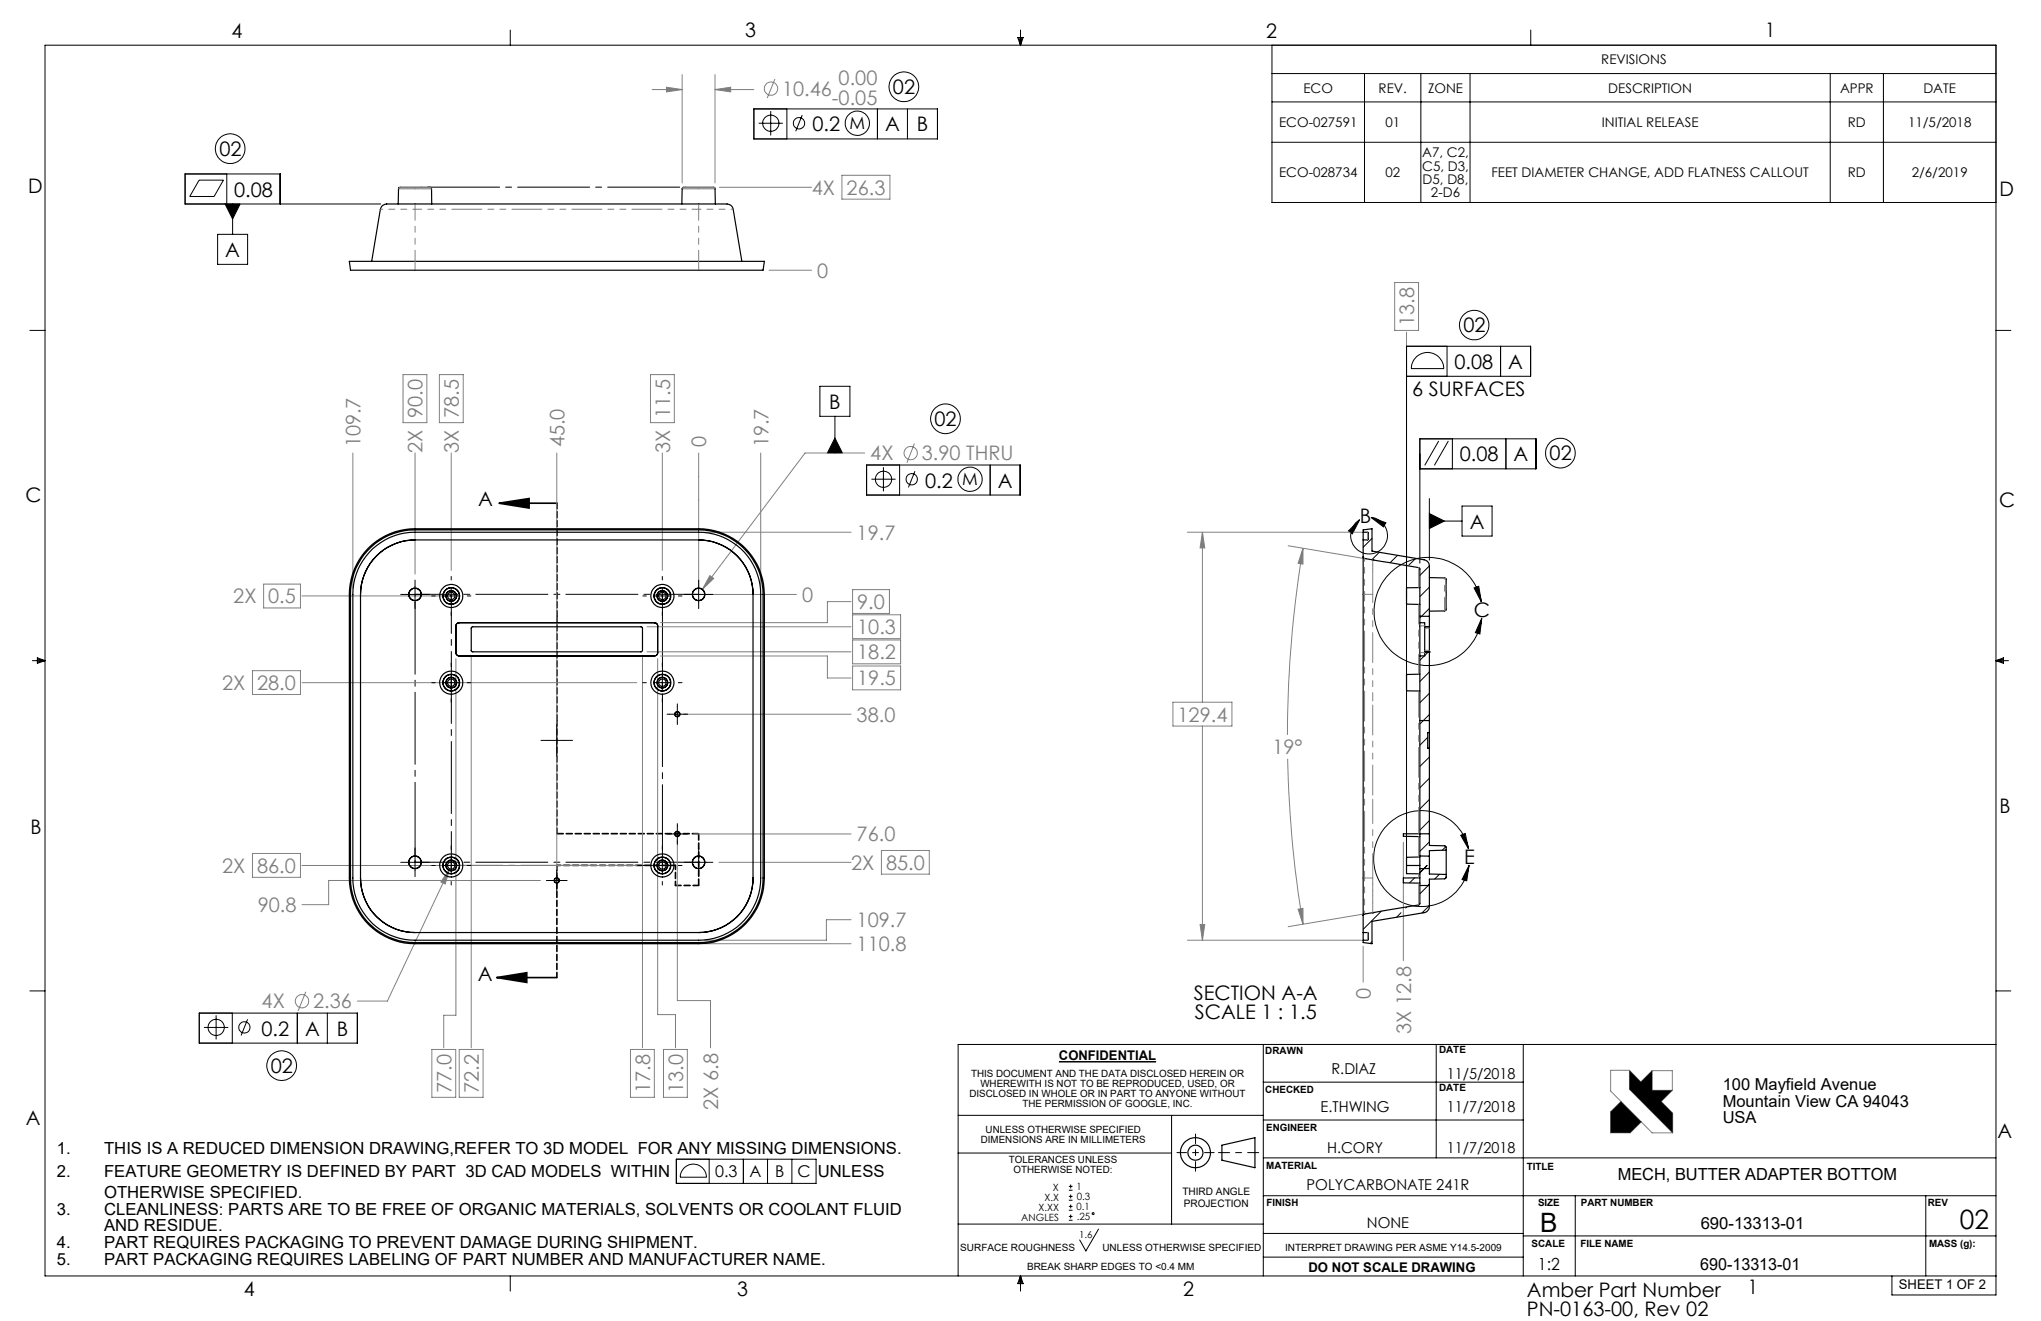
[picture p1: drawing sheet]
<svg xmlns="http://www.w3.org/2000/svg" width="432mm" height="279mm" viewBox="0 0 432 279" stroke-linecap="round" stroke-linejoin="round" font-family="sans-serif">
<g fill="none" stroke="#000" stroke-width=".25">
<path d="M258.5 242.2l7-1.6v6.4l-7-1.6z"/>
<circle cx="252.9" cy="243.8" r="1.59"/>
<circle cx="252.9" cy="243.8" r="3.2"/>
</g>
<path d="M257.8 243.8h8.5" fill="none" stroke="#000" stroke-width=".21" stroke-dasharray="15.2 1.3 1.3 1.3" stroke-dashoffset="12.9"/>
<path d="M252.9 239.9v7.8M249 243.8h7.9" fill="none" stroke="#000" stroke-width=".21" stroke-dasharray="15.2 1.3 1.3 1.3" stroke-dashoffset="13.2"/>
<g fill="none" stroke="#000" stroke-width=".21">
<path d="M107.9 6.3v3.3M215.3 7.9h1.2l-.6 1.7zM215.6 7.9l.3 1.7M215.9 6.3v3.3M216.2 7.9l-.3 1.7M269.1 9.6v33.2h153.2M269.1 15.6h153.2M288.7 15.6v27.2M300.6 15.6v27.2M311 15.6v27.2M323.9 6.3v3.3M387.2 15.6v27.2"/>
<path d="M398.5 15.6v27.2M42.1 38.1h5.2l-2 3.5h-5.2zM48 36.8v6.3M159.5 23h38.8v6.4h-38.8zM160.5 26.1h5.1M163.1 23.5v5.1M166.5 23v6.4M169.7 24.3l-1.4 3.5M185.6 23v6.4M192 23v6.4M269.1 30.1h153.2M269.1 21.6h153.2"/>
<path d="M46 49.6h6.4v6.3h-6.4zM47.6 43.1h3.2l-1.6 3.2zM49.2 43.1v6.5M80.5 43.1h-41.3v-6.3h20.1v6.3M6.3 69.9h3.2M297.6 79.6h26.2v-6.4h-26.2v53.3M299.5 75.6a3.4 3.4 0 0 1 3.8-.8 3.4 3.4 0 0 1 2.1 3.2h-6.8a3.4 3.4 0 0 1 .9-2.4zM306.1 73.2v6.4M317.5 73.2v6.4M422.3 69.9h3.1M173.5 81.7h6.3v6.4h-6.3zM176.6 92.6l1.6 3.2h-3.2z"/>
<path d="M176.6 88.1v7.7M183.3 98.4h32.5v6.3h-32.5zM186.9 98.8v5.1M190.3 98.4v6.3M193.6 99.7l-1.4 3.4M209.5 98.4v6.3M300.4 99.2h24.5v-6.4h-24.5v26.3M304.4 93.3l-3 5.1M306.4 93.3l-2.9 5.1M307.3 92.8v6.4M318.6 92.8v6.4M184.4 101.4h5.1"/>
<path d="M285.3 112.3l2.4-2.4-1.6 3zM290.1 109.4l3.1 1.2-.5 .8zM290.1 109.4a3.9 3.9 0 0 1 3 5.5 3.9 3.9 0 0 1-6.1 1.3 3.9 3.9 0 0 1 .7-6.3M302.4 108.6l3.2 1.6-3.2 1.6zM302.4 110.2h6.9M302.4 105.4v13.1M309.3 107h6.4v6.4h-6.4zM6.8 139.7h2.7M7.9 139.1l1.6 .6-1.6 .6zM7.9 139.4l1.6 .3M9.5 139.7l-1.6 .3M84.8 125.7h6"/>
<path d="M87.8 122.7v6M91.3 126h.8M93.8 126h3.4M95.5 121.9v.8M95.5 124.4v3.3M95.5 129.4v.8M98.8 126h.8M136 126h.7M138.4 126h3.4M140.1 121.9v.8M140.1 124.4v3.3M140.1 129.4v.8"/>
<path d="M143.5 126h.8M144.8 125.7h6M147.8 122.7v6M297.6 127.8v53.5M311.9 124.4l.9-.4 .6 3.3zM313.4 127.3a11.4 11.4 0 0 0-17.7-7.5 11.4 11.4 0 0 0 .4 19.2 11.4 11.4 0 0 0 17.4-8.2M313.5 130.8l-.4 3.3-1-.3zM422.3 139.7h2.6M422.3 139.7l1.6 .3M422.3 139.7l1.6-.6v1.2zM423.9 139.4l-1.6 .3M91.3 144.4h.8"/>
<path d="M93.8 144.4h3.4M95.5 140.2v.8M95.5 142.7v3.4M95.5 147.8v.7M98.8 144.4h.8M114.4 156.6h6.7M117.8 153.2v6.7M136 144.4h.7M138.4 144.4h3.4M140.1 140.2v.8M140.1 142.7v3.4M140.1 147.8v.7"/>
<path d="M141.1 151.1h4.4M143.3 148.9v4.3M143.5 144.4h.8M87.8 179.4v6M95.5 178.9v.8M140.1 178.9v.8M141.1 176.4h4.4M143.3 174.2v4.4M147.8 179.4v6M309 176.7l1-.4 .7 3.3zM310.7 179.6a10.1 10.1 0 0 0-15.8-6.3 10.1 10.1 0 0 0 .6 16.9 10.1 10.1 0 0 0 15.3-7.2M84.8 182.4h6"/>
<path d="M91.3 183.1h.8M93.8 183.1h3.4M95.5 181.4v3.3M95.5 186.4v.8M98.8 183.1h.8M115.6 186.2h4.4M117.8 184v4.4M136 183.1h.7M138.4 183.1h3.4M140.1 181.4v3.3M140.1 186.4v.8M143.5 183.1h.8"/>
<path d="M144.8 182.4h6M310.8 183l-.5 3.3-1-.3zM6.3 209.6h3.2M42.2 214.3h33.4v6.3h-33.4zM43.1 217.3h5.2M45.7 214.7v5.2M49.1 214.3v6.3M52.4 215.6l-1.4 3.4M62.9 214.3v6.3M69.3 214.3v6.3M422.3 209.6h3.1M202.7 235.9h64.6"/>
<path d="M247.9 235.9v23M267.3 236.9h55M267.3 228.9h55M267.3 220.9v49M303.8 220.9v24M322.3 220.9v49M422.3 220.9h-219.6v49M143.1 245.2h29.5v5.1h-29.5zM144.7 247.1a2.78 2.78 0 0 1 3-.7 2.78 2.78 0 0 1 1.8 2.6h-5.6a2.78 2.78 0 0 1 .8-1.9zM150 245.2v5.1M157.3 245.2v5.1M162.4 245.2v5.1"/>
<path d="M167.5 245.2v5.1M202.7 243.9h45.2M202.7 258.9h64.6M226.1 251.7h.8M226.1 250.9h.8M226.1 253.9h.8M226.1 253h.8M226.1 256h.8M226.1 255.2h.8M226.1 258.1h.8M226.1 257.3h.8M226.5 250.5v.9"/>
<path d="M226.5 252.7v.8M226.5 254.8v.8M226.5 256.9v.8M232.4 260l-2.7 4.6-1.3-2.3M267.3 252.9h155M267.3 244.9h155M333.3 252.9v17M407.4 252.9v17M107.9 269.9v3.2M215.9 269.9v3.2M215.9 269.9l.6 1.6h-1.2zM215.9 269.9l-.3 1.6"/>
<path d="M215.9 269.9l.3 1.6M267.3 260.9h55M267.3 265.9h55M322.3 261.4h100M400.3 269.9v4h22v-264.3h-412.8v260.3h412.8"/>
<circle cx="191.2" cy="18.3" r="3.1"/>
<circle cx="48.7" cy="31.4" r="3.1"/>
<circle cx="163.1" cy="26.1" r="1.71"/>
<circle cx="169.1" cy="26.1" r="1.2"/>
<circle cx="181.4" cy="26.1" r="2.57"/>
<circle cx="311.9" cy="68.8" r="3.1"/>
<circle cx="200" cy="88.6" r="3.1"/>
<circle cx="330.1" cy="95.8" r="3.1"/>
<circle cx="186.9" cy="101.4" r="1.71"/>
<circle cx="192.9" cy="101.4" r="1.2"/>
<circle cx="205.2" cy="101.4" r="2.57"/>
<circle cx="45.7" cy="217.3" r="1.71"/>
<circle cx="51.7" cy="217.3" r="1.2"/>
<circle cx="59.6" cy="225.4" r="3.1"/>
<circle cx="231.3" cy="256.7" r=".19"/>
</g>
<g fill="none" stroke="#808080" stroke-width=".21">
<path d="M138 18.9h6.3M141 18.5l3.3 .4-3.3 .5zM144.3 15.8v22.9M151.3 18.9l3.3-.4v.9zM151.3 15.8v22.9M151.3 18.9h8.2M163.9 16.7l-1.6 4M152.2 39.6h19.5M178.1 37.1h10.2v5h-10.2zM162.7 57.1h9M295.1 59.8h5v10.1h-5zM85.3 79.2h5v10.2h-5z"/>
<path d="M93 79.2h5v10.2h-5zM137.6 79.2h5.1v10.2h-5.1zM297.6 70.2v52.8M74.6 95.8v28.7M87.8 95.8v25.6M95.5 95.8v24.8M117.8 95.8v89.2M140.1 95.8v24.8M147.8 95.8v28.7M160.9 95.8v28.7M183 95.8h-12.7l-21.7 28.9M193.5 93.8l-1.6 4.1"/>
<path d="M149.1 112.6h31M251.2 112.6h36.8M254.4 112.6v35.9M254.4 112.6l.5 3.3h-1zM272.5 115.4l16.6 2.8M275.7 116v3.3l-1.1-.2zM275.7 116a247 247 0 0 0-3.3 39.4M55.8 123.5h7.8v5.1h-7.8zM63.9 126h30.3M96.4 139.3v75.4h-2.5v6.9M99.7 138.8v82.8M135.9 138.8v82.8"/>
<path d="M136.9 132.6h43.2M136.9 137.9h43.2M139.1 139.3v75.3h3.8v7M139.7 138.7h35.3v4.7h5.1M149.1 125.7h19.4M150.2 121.7l.8 .6-2.4 2.4zM180.1 127.2h-5.1v4.5h-35.3M180.4 124.7h7.8v5.1h-7.8zM180.4 130h10.1v5.1h-10.1zM180.4 135.4h10.1v5h-10.1zM53.4 141.9h10.2v5h-10.2zM63.9 144.4h70.8"/>
<path d="M144.6 151.1h35.5M180.4 140.9h10.1v5h-10.1zM248.1 148.5h12.5v5.1h-12.5zM254.4 153.6v45.3M143.3 177.7v33.9h7v10M146.8 176.4h33.3M186.5 179.9h10.1v5h-10.1zM272.4 160.5a241.8 241.8 0 0 0 3.3 35M296.9 178.2v25M53.4 180.5h10.2v5.1h-10.2zM63.9 183.1h70.8M95.1 183.8l-.9 3.2-.9-.5z"/>
<path d="M95.1 183.8l-13.1 27.9h-6.4M114.3 186.2h-44.8v5.1h-5.6M149.1 199.6h31M152.1 182.4h28M180.1 194.5h-5.3v4.4h-25.7M251.2 198.9h36.8M253.9 195.5h1l-.5 3.4zM274.6 192.3l1.1-.2v3.4zM289.1 193.2l-16.6 2.8M64.7 209.8l-1.6 4M288.4 200.1v7.6M91.4 222h5v10.1h-5z"/>
<path d="M97.2 222h5v10.1h-5zM133.4 222h5v10.1h-5zM140.4 222h5v10.1h-5zM342.9 233l-2.2 2.2v4.4h4.2l2.3-2.3M344.7 226.4h-4v4.4l8.8 8.8h4.4M344.7 226.4v4l9.2 9.2M344.7 226.4l2.4 2.4 2.4-2.4M349.5 226.4h4.3v4.2M349.5 226.4v4.2h4.3M353.8 230.6l-2.4 2.4 2.5 2.4v4.2"/>
<circle cx="163.1" cy="18.7" r="1.41"/>
<circle cx="192.7" cy="95.8" r="1.41"/>
<circle cx="63.9" cy="211.8" r="1.42"/>
</g>
<path d="M340.7 235.2v4.4h4.2l2.3-2.3-4.3-4.3zM344.7 226.4v4l9.2 9.2v-4.2l-2.5-2.4 2.4-2.4h-4.3v-4.2l-2.4 2.4z" fill-rule="evenodd" fill="#000"/>
<path d="M224 224.6h20.6" fill="none" stroke="#000" stroke-width=".32"/>
<path d="M105.6 106.4l6.3-1v2.1zM105.6 106.4h12.2M105.1 206.8l6.3-1.1v2.1zM105.1 206.8h12.7" fill="none" stroke="#000" stroke-width=".35"/>
<path d="M117.8 130.3v-23.9M117.8 152.4v23.9M117.8 152.4v-22.1M142.9 187.3h4.9" fill="none" stroke="#000" stroke-width=".35" stroke-dasharray="1.3 .6" stroke-dashoffset=".1"/>
<path d="M117.8 130.3h.1M117.8 152.4h.1" fill="none" stroke="#000" stroke-width=".35" stroke-dasharray="1.3 .6"/>
<path d="M147.8 176.3h-30M147.8 187.3v-11" fill="none" stroke="#000" stroke-width=".35" stroke-dasharray="1.3 .6" stroke-dashoffset="-.1"/>
<path d="M142.9 183v4.3" fill="none" stroke="#000" stroke-width=".35" stroke-dasharray="1.3 .6" stroke-dashoffset=".4"/>
<path d="M117.8 183h25.1" fill="none" stroke="#000" stroke-width=".35" stroke-dasharray="1.3 .6" stroke-dashoffset=".5"/>
<path d="M117.8 183v23.7" fill="none" stroke="#000" stroke-width=".35" stroke-dasharray="1.3 .6" stroke-dashoffset=".2"/>
<path d="M147.8 125.7h-60M87.8 182.4h60" fill="none" stroke="#000" stroke-width=".21" stroke-dasharray="15.2 1.3 1.3 1.3" stroke-dashoffset="6.2"/>
<path d="M87.8 125.7v56.7" fill="none" stroke="#000" stroke-width=".21" stroke-dasharray="15.2 1.3 1.3 1.3" stroke-dashoffset="-1.7"/>
<path d="M95.5 126v57.8" fill="none" stroke="#000" stroke-width=".21" stroke-dasharray="15.2 1.3 1.3 1.3" stroke-dashoffset="7.3"/>
<path d="M95.5 183h44.6" fill="none" stroke="#000" stroke-width=".21" stroke-dasharray="15.2 1.3 1.3 1.3" stroke-dashoffset="4.3"/>
<path d="M140.2 183v-57" fill="none" stroke="#000" stroke-width=".21" stroke-dasharray="15.2 1.3 1.3 1.3" stroke-dashoffset="-1.8"/>
<path d="M89.2 39.6h55.9" fill="none" stroke="#000" stroke-width=".21" stroke-dasharray="15.2 1.3 1.3 1.3" stroke-dashoffset="-1.3"/>
<g fill="#000">
<path d="M285.3 112.3l2.4-2.4-1.6 3zM290.1 109.4l3.1 1.2-.5 .8zM311.9 124.4l.9-.4 .6 3.3zM313.5 130.8l-.4 3.3-1-.3zM309 176.7l1-.4 .7 3.3zM310.8 183l-.5 3.3-1-.3z"/>
<path d="M105.1 206.8l6.3-1.1v2.1zM105.6 106.4l6.3-1v2.1z"/>
</g>
<path d="M150.2 121.7l-1.6 3 2.4-2.4zM95.1 183.8l-1.8 2.7 .9 .5zM141 18.5l3.3 .4-3.3 .5zM151.3 18.9l3.3-.4v.9z" fill="#808080"/>
<path d="M176.6 92.6l1.6 3.2h-3.2zM47.6 43.1l1.6 3.2 1.6-3.2zM302.4 108.6l3.2 1.6-3.2 1.6z" fill="#000"/>
<path d="M275.7 116v3.3l-1.1-.2zM274.6 192.3l1.1-.2v3.4zM254.4 112.6l.5 3.3h-1zM253.9 195.5h1l-.5 3.4z" fill="#808080"/>
<g fill="none" stroke="#000" stroke-width=".25">
<path d="M73.9 55.3h87.8l-.3 1.8h-87.2zM78.6 55.3l1.9-11a1.66 1.66 0 0 1 2-1.2h70.9a1.48 1.48 0 0 1 1.7 1.2l1.9 11M84.2 43.1l.1-3.2 .3-.3h6.5l.2 .3v3.2M144.3 43.1v-3.2l.3-.3h6.5l.2 .2v3.3M77.8 116.5a13.4 13.4 0 0 1 10-4.4h60a13.6 13.6 0 0 1 13.6 13.6v60a13.6 13.6 0 0 1-13.6 13.7h-60a13.6 13.6 0 0 1-13.6-13.7v-60a13.6 13.6 0 0 1 3.6-9.2zM78 115.9a14 14 0 0 1 9.8-4.1h60a13.9 13.9 0 0 1 13.9 13.9v60a13.9 13.9 0 0 1-13.9 13.9h-60a13.9 13.9 0 0 1-13.9-13.9v-60a14 14 0 0 1 4.1-9.8zM78.9 116a13.1 13.1 0 0 1 8.9-3.4h60a13.1 13.1 0 0 1 13.1 13.1v60a13.1 13.1 0 0 1-13.1 13.2h-60a13.1 13.1 0 0 1-13.2-13.2v-60a13.1 13.1 0 0 1 4.3-9.7zM147.8 114.2a11.6 11.6 0 0 1 11.5 11.5M147.8 114.2h-60a11.6 11.6 0 0 0-11.5 11.5v60M147.8 114.2a11.5 11.5 0 0 1 11.5 11.5M288.4 117.8l.2 .3 1.8 .3M288.4 112.6l1.1 .1v1.4l-1.1 .1"/>
<path d="M288.4 112.6v-.5l1.9-.3v4.8l11 1.8a1.34 1.34 0 0 1 1.1 1.3v12.8M288.4 112.6v1.6M288.4 117.8v75.8M288.4 114.2v3.6M290.4 118.4h.1M290.4 118.4l9.8 1.7 .2 .1v11.5M96.4 132.4a.66 .66 0 0 1 .7-.7h41.4a.66 .66 0 0 1 .6 .7M96.4 132.4a.73 .73 0 0 1 .7-.7h41.4a.66 .66 0 0 1 .6 .7M96.4 132.4v5.6a.66 .66 0 0 0 .7 .7h41.4a.66 .66 0 0 0 .6-.7v-5.6M99.7 132.7l.2-.1h35.8l.2 .2v4.8l-.2 .3h-35.8l-.2-.2zM159.3 125.7v60M300.4 124.3h-2.8v3.5h2.8"/>
<path d="M300.4 131.7v7M300.4 138.7v42.3M300.4 130.4h2M300.4 131.7h1v.9M301.4 132.6v5.3M301.4 137.9v.8h-1M301.4 137.9h1M301.4 137.9h.1M302.4 122.2h3.3l.3 .3-.1 6.5-.3 .2-3.2 .1M302.4 132.5v5.4M302.4 137.9v17M302.4 132.5l-1 .1"/>
<path d="M302.4 137.9h.1M300.4 142.6l-2.8 .1v3.4l2.8 .1M300.4 152.4h2M302.4 158.3v20.5l3.2 .1 .3 .2 .1 .7M302.4 154.9v3.4M302.4 154.9h-.4v3.4h.4M302.4 176.4h-5.5v.5l3.5 .1M306 179.8v5.2M306 179.8l-3.6 .1v1.2M76.3 185.7a11.6 11.6 0 0 0 11.5 11.5M76.3 185.7a11.5 11.5 0 0 0 11.5 11.5M87.8 197.2h60"/>
<path d="M159.3 185.7a11.6 11.6 0 0 1-11.5 11.5M159.3 185.7a11.4 11.4 0 0 1-11.5 11.5M288.4 197.2l1.1 .1v1.5l-1.1 .1M288.4 197.2v1.7M288.4 193.6v3.6M290.4 193h.1M290.4 193l-1.8 .3-.2 .3M297.6 183.1v1.7h2.8M297.6 183.1h2.8M300.4 181v2.7M300.4 181.3h-2.8v1.8M300.4 183.7l-.1 7.6-9.9 1.7"/>
<path d="M300.4 187.3h2M300.4 181l2 .1M300.4 185.7h-3.5v1l3.5 .1M302.4 181.1v2.6M302.4 183.7h-2M302.4 183.7v1.2l3.6 .1M306 185l-.1 .7-.3 .2h-3.2v5.8a1.34 1.34 0 0 1-1.1 1.3l-11 1.9v4.7l-1.9-.2v-.5"/>
<circle cx="87.8" cy="125.7" r="1.33"/>
<circle cx="95.5" cy="126.1" r="1.13"/>
<circle cx="95.5" cy="126" r=".78"/>
<circle cx="95.5" cy="126.1" r="2.46"/>
<circle cx="95.5" cy="126.1" r="1.72"/>
<circle cx="95.5" cy="126.1" r="1.78"/>
<circle cx="140.1" cy="126.1" r="1.13"/>
<circle cx="140.1" cy="126.1" r="2.46"/>
<circle cx="140.1" cy="126" r=".79"/>
<circle cx="140.1" cy="126.1" r="1.78"/>
<circle cx="140.1" cy="126" r="1.73"/>
<circle cx="147.8" cy="125.7" r="1.32"/>
<circle cx="95.5" cy="144.4" r="1.73"/>
<circle cx="95.5" cy="144.4" r="1.13"/>
<circle cx="95.5" cy="144.4" r=".78"/>
<circle cx="95.5" cy="144.4" r="2.45"/>
<circle cx="95.5" cy="144.4" r="1.78"/>
<circle cx="140.1" cy="144.4" r="1.13"/>
<circle cx="140.1" cy="144.4" r="2.45"/>
<circle cx="140.1" cy="144.4" r="1.78"/>
<circle cx="140.1" cy="144.4" r="1.74"/>
<circle cx="140.1" cy="144.4" r=".79"/>
<circle cx="143.3" cy="151.1" r=".5"/>
<circle cx="143.3" cy="151.1" r=".56"/>
<circle cx="143.3" cy="176.4" r=".5"/>
<circle cx="143.3" cy="176.4" r=".56"/>
<circle cx="87.8" cy="182.4" r="1.34"/>
<circle cx="87.8" cy="182.4" r="1.3"/>
<circle cx="95.5" cy="183.1" r="1.73"/>
<circle cx="95.5" cy="183.1" r="1.13"/>
<circle cx="95.5" cy="183.1" r=".78"/>
<circle cx="95.5" cy="183" r="2.45"/>
<circle cx="95.5" cy="183" r="1.78"/>
<circle cx="117.8" cy="186.2" r=".57"/>
<circle cx="117.8" cy="186.2" r=".5"/>
<circle cx="140.1" cy="183.1" r="1.13"/>
<circle cx="140.1" cy="183" r="2.45"/>
<circle cx="140.1" cy="183" r="1.78"/>
<circle cx="140.1" cy="183" r="1.74"/>
<circle cx="140.1" cy="183" r=".79"/>
<circle cx="147.8" cy="182.4" r="1.33"/>
<circle cx="147.8" cy="182.4" r="1.29"/>
</g>
<g fill="none" stroke="#808080" stroke-width=".21" stroke-dasharray="6.3 1.3 1.3 1.3 1.3 1.3">
<path d="M84.4 39.7h3.4M87.8 39.9h-3.5M87.8 39.7h3.4M87.8 39.7h-3.3M91.2 39.7h-3.4M91.3 39.9h-3.5M144.4 39.7h3.4M147.8 39.9h-3.5M147.8 39.7h3.4M147.8 39.7h-3.3M151.2 39.7h-3.4M151.3 39.9h-3.5"/>
<path d="M87.8 55.3v1.8M87.8 43.1v1.2M147.8 55.3v1.8M147.8 43.1v1.2M289.3 114.2v-1.6M290.4 119.7v.6M290.4 119.5v.2M290.4 118.4v1.1M288.4 125.7h.3M288.7 125.7h1.7M290.4 125.7v-4.9M290.4 120.3v.5"/>
<path d="M300.1 124.3v-4.3M301.4 138h-1M301.4 132.4h-1M302.4 132.9h-1M302.4 137.5h-1M288.4 185.7h.3M288.7 185.7h1.7M289.3 198.8v-1.6M290.4 193v-1.9M290.4 190.7v.4M290.4 189.4v1.3M290.4 188.6v.8"/>
<path d="M290.4 188.2v.4M290.4 187.2v1M290.4 186.8v.4M290.4 185.7v1.1M300.1 185.6v-.8M300.1 181.3v-4.4M300.1 191.4v-4.6"/>
</g>
<path d="M87.8 44.3h-7.3M155.1 44.3h-7.3" fill="none" stroke="#808080" stroke-width=".21" stroke-dasharray="6.3 1.3 1.3 1.3 1.3 1.3" stroke-dashoffset="5.9"/>
<path d="M87.8 55.3v-11M147.8 55.3v-11" fill="none" stroke="#808080" stroke-width=".21" stroke-dasharray="6.3 1.3 1.3 1.3 1.3 1.3" stroke-dashoffset="4"/>
<path d="M147.8 44.3h-60M288.7 125.7v60" fill="none" stroke="#808080" stroke-width=".21" stroke-dasharray="6.3 1.3 1.3 1.3 1.3 1.3" stroke-dashoffset="4.9"/>
<g fill="none" stroke="#000" stroke-width=".21">
<path d="M290.3 113.9l-1.9 1.8M291.8 116.8l-1.6 1.6M295.7 117.5l-1.6 1.5M299.5 118.1l-1.4 1.4M302.4 119.7l-2 2M301.3 138.7l-.9 1M302.2 137.9l-.8 .8M302.4 124.2l-2 2M302.4 128.7l-2 2M302 156l-1.6 1.6M302.4 142.1l-2 2M302.4 146.6l-2 2"/>
<path d="M302.4 151.1l-2 2M302.4 178.1l-2 2M302.4 160.1l-2 2M302.4 164.6l-2 2M302.4 169.1l-2 2M302.4 173.6l-2 2M305.9 179.1l-.7 .7M290.3 199.2l-.4 .4M292.2 192.7l-3.8 3.9M296.4 193l-.9 1M297.6 191.8l-.2 .3M299.3 185.7l-1.1 1"/>
<path d="M301.9 183.1l-1.5 1.5M302.4 187l-2 2.1M302.4 191.6l-1.6 1.5M304.5 184.9l-1 1"/>
</g>
<path d="M300.1 176.3v-30.2" fill="none" stroke="#808080" stroke-width=".21" stroke-dasharray="6.3 1.3 1.3 1.3 1.3 1.3" stroke-dashoffset=".8"/>
<path d="M300.1 142.6v-14.8" fill="none" stroke="#808080" stroke-width=".21" stroke-dasharray="6.3 1.3 1.3 1.3 1.3 1.3" stroke-dashoffset="2.1"/>
<path d="M290.4 185.7v-16.7" fill="none" stroke="#808080" stroke-width=".21" stroke-dasharray="6.3 1.3 1.3 1.3 1.3 1.3" stroke-dashoffset="1.2"/>
<path d="M290.4 148.3v20.7" fill="none" stroke="#808080" stroke-width=".21" stroke-dasharray="6.3 1.3 1.3 1.3 1.3 1.3" stroke-dashoffset="-.9"/>
<path d="M290.4 125.7v22.6" fill="none" stroke="#808080" stroke-width=".21" stroke-dasharray="6.3 1.3 1.3 1.3 1.3 1.3" stroke-dashoffset="4.6"/>
<path d="M305.6 129.2v-7" fill="none" stroke="#808080" stroke-width=".21" stroke-dasharray="6.3 1.3 1.3 1.3 1.3 1.3" stroke-dashoffset="3.5"/>
<path d="M305.8 122.3v6.8M305.9 129.1v-6.8" fill="none" stroke="#808080" stroke-width=".21" stroke-dasharray="6.3 1.3 1.3 1.3 1.3 1.3" stroke-dashoffset="3.4"/>
<path d="M288.7 118.1v7.6M288.7 185.7v7.6" fill="none" stroke="#808080" stroke-width=".21" stroke-dasharray="6.3 1.3 1.3 1.3 1.3 1.3" stroke-dashoffset="5.7"/>
<g font-size="5.6">
<text x="325.9" y="260.6">B</text>
<text x="414.6" y="260">02</text>
</g>
<g font-size="4.2">
<text x="49" y="8.1">4</text>
<text x="157.6" y="7.8">3</text>
<text x="267.9" y="8.1">2</text>
<text x="373.5" y="7.7">1</text>
<text x="188.9" y="19.8">02</text>
<text x="171.9" y="27.8">0.2</text>
<text x="187.3" y="27.8">A</text>
<text x="194" y="27.8">B</text>
<text x="46.4" y="32.9">02</text>
<text x="6" y="40.7">D</text>
<text x="49.5" y="41.6">0.08</text>
<text x="423" y="41.5">D</text>
<text x="47.7" y="54.3">A</text>
<text x="309.6" y="70.2">02</text>
<text x="298.8" y="83.7">6 SURFACES</text>
<text x="307.7" y="78">0.08</text>
<text x="319.1" y="78">A</text>
<text x="175.4" y="86.5">B</text>
<text x="197.7" y="90">02</text>
<text x="308.9" y="97.6">0.08</text>
<text x="320.2" y="97.6">A</text>
<text x="327.8" y="97.3">02</text>
<text x="5.4" y="106.2">C</text>
<text x="101.1" y="107.1">A</text>
<text x="195.7" y="103.1">0.2</text>
<text x="211.1" y="103.1">A</text>
<text x="422.9" y="107.2">C</text>
<text x="287.7" y="110.7">B</text>
<text x="310.9" y="111.8">A</text>
<text x="311.8" y="130.5">C</text>
<text x="423" y="172.1">B</text>
<text x="6.5" y="176.3">B</text>
<text x="309.8" y="182.8">E</text>
<text x="101.1" y="207.4">A</text>
<text x="252.6" y="211.4">SECTION A-A</text>
<text x="252.8" y="215.6">SCALE 1 : 1.5</text>
<text x="55.3" y="219">0.2</text>
<text x="64.5" y="219">A</text>
<text x="71.2" y="219">B</text>
<text x="57.3" y="226.9">02</text>
<text x="5.5" y="238">A</text>
<text x="422.6" y="240.8">A</text>
<text x="51.6" y="274.1">4</text>
<text x="155.9" y="274.2">3</text>
<text x="250.3" y="274.2">2</text>
<text x="323" y="274.2">Amber Part Number</text>
<text x="369.8" y="273.8">1</text>
<text x="323" y="278.4">PN-0163-00, Rev 02</text>
</g>
<g font-size="4.2" fill="#808080">
<text x="165.5" y="20.3">10.46</text>
<text x="176" y="22.1">-0.05</text>
<text x="177.4" y="18">0.00</text>
<text x="171.7" y="41.2">4X</text>
<text x="179.1" y="41.2">26.3</text>
<text x="172.9" y="58.7">0</text>
<text x="299.2" y="68.9" transform="rotate(-90 299.2 68.9)">13.8</text>
<text x="89.4" y="88.4" transform="rotate(-90 89.4 88.4)">90.0</text>
<text x="97.1" y="88.4" transform="rotate(-90 97.1 88.4)">78.5</text>
<text x="141.8" y="88.4" transform="rotate(-90 141.8 88.4)">11.5</text>
<text x="76.3" y="94.6" transform="rotate(-90 76.3 94.6)">109.7</text>
<text x="89.4" y="95.8" transform="rotate(-90 89.4 95.8)">2X</text>
<text x="97.1" y="95.8" transform="rotate(-90 97.1 95.8)">3X</text>
<text x="119.4" y="94.6" transform="rotate(-90 119.4 94.6)">45.0</text>
<text x="141.8" y="95.8" transform="rotate(-90 141.8 95.8)">3X</text>
<text x="149.4" y="94.6" transform="rotate(-90 149.4 94.6)">0</text>
<text x="162.6" y="94.6" transform="rotate(-90 162.6 94.6)">19.7</text>
<text x="184.1" y="97.4">4X</text>
<text x="195" y="97.4">3.90 THRU</text>
<text x="181.2" y="114.1">19.7</text>
<text x="49.4" y="127.6">2X</text>
<text x="56.7" y="127.6">0.5</text>
<text x="169.7" y="127.3">0</text>
<text x="181.4" y="128.8">9.0</text>
<text x="181.4" y="134.2">10.3</text>
<text x="181.4" y="139.5">18.2</text>
<text x="47" y="146">2X</text>
<text x="54.4" y="146">28.0</text>
<text x="181.4" y="145">19.5</text>
<text x="181.2" y="152.6">38.0</text>
<text x="249.1" y="152.6">129.4</text>
<text x="269.2" y="159.5">19°</text>
<text x="181.2" y="178">76.0</text>
<text x="47" y="184.6">2X</text>
<text x="54.4" y="184.6">86.0</text>
<text x="180.1" y="184">2X</text>
<text x="187.5" y="184">85.0</text>
<text x="54.5" y="192.9">90.8</text>
<text x="181.2" y="196.1">109.7</text>
<text x="181.2" y="201.2">110.8</text>
<text x="55.4" y="213.3">4X</text>
<text x="66.2" y="213.3">2.36</text>
<text x="290" y="211.2" transform="rotate(-90 290 211.2)">0</text>
<text x="298.5" y="218.7" transform="rotate(-90 298.5 218.7)">3X 12.8</text>
<text x="95.5" y="231.1" transform="rotate(-90 95.5 231.1)">77.0</text>
<text x="101.3" y="231.1" transform="rotate(-90 101.3 231.1)">72.2</text>
<text x="137.5" y="231.1" transform="rotate(-90 137.5 231.1)">17.8</text>
<text x="144.5" y="231.1" transform="rotate(-90 144.5 231.1)">13.0</text>
<text x="151.9" y="234.7" transform="rotate(-90 151.9 234.7)">2X 6.8</text>
</g>
<g font-size="3.6">
<text x="179.7" y="27.3">M</text>
<text x="203.6" y="102.6">M</text>
</g>
<g font-size="3.5">
<text x="364.5" y="230.5">100 Mayfield Avenue</text>
<text x="364.5" y="234.1">Mountain View CA 94043</text>
<text x="364.5" y="237.6">USA</text>
<text x="12" y="244">1.</text>
<text x="22" y="244">THIS IS A REDUCED DIMENSION DRAWING,REFER TO 3D MODEL FOR ANY MISSING DIMENSIONS.</text>
<text x="12" y="249">2.</text>
<text x="22" y="249">FEATURE GEOMETRY IS DEFINED BY PART 3D CAD MODELS WITHIN</text>
<text x="173" y="249">UNLESS</text>
<text x="342.2" y="249.5">MECH, BUTTER ADAPTER BOTTOM</text>
<text x="12" y="256.9">3.</text>
<text x="22" y="253.4">OTHERWISE SPECIFIED.</text>
<text x="22" y="256.9">CLEANLINESS: PARTS ARE TO BE FREE OF ORGANIC MATERIALS, SOLVENTS OR COOLANT FLUID</text>
<text x="12" y="264">4.</text>
<text x="22" y="260.4">AND RESIDUE.</text>
<text x="22" y="264">PART REQUIRES PACKAGING TO PREVENT DAMAGE DURING SHIPMENT.</text>
<text x="359.8" y="259.9">690-13313-01</text>
<text x="12" y="267.5">5.</text>
<text x="22" y="267.5">PART PACKAGING REQUIRES LABELING OF PART NUMBER AND MANUFACTURER NAME.</text>
<text x="325.4" y="268.7">1:2</text>
<text x="359.7" y="268.6">690-13313-01</text>
</g>
<g font-size="3.4">
<text x="151.3" y="249">0.3</text>
<text x="158.6" y="249">A</text>
<text x="164" y="249">B</text>
<text x="168.7" y="249">C</text>
</g>
<g font-size="3.2">
<text x="281.7" y="227.1">R.DIAZ</text>
<text x="306.1" y="228.2">11/5/2018</text>
<text x="279.4" y="235.2">E.THWING</text>
<text x="306.1" y="235.2">11/7/2018</text>
<text x="280.8" y="244">H.CORY</text>
<text x="306.1" y="244">11/7/2018</text>
<text x="276.4" y="251.6">POLYCARBONATE 241R</text>
<text x="289.2" y="259.8">NONE</text>
</g>
<g font-size="2.8">
<text x="338.8" y="13.6">REVISIONS</text>
<text x="275.8" y="19.6">ECO</text>
<text x="291.7" y="19.6">REV.</text>
<text x="302.1" y="19.6">ZONE</text>
<text x="340.3" y="19.6">DESCRIPTION</text>
<text x="389.3" y="19.6">APPR</text>
<text x="406.9" y="19.6">DATE</text>
<text x="270.6" y="26.9">ECO-027591</text>
<text x="293.1" y="26.9">01</text>
<text x="338.9" y="26.9">INITIAL RELEASE</text>
<text x="390.9" y="26.9">RD</text>
<text x="403.7" y="26.9">11/5/2018</text>
<text x="300.9" y="33.3">A7, C2,</text>
<text x="270.6" y="37.5">ECO-028734</text>
<text x="293.1" y="37.5">02</text>
<text x="300.9" y="36.1">C5, D3,</text>
<text x="301" y="38.9">D5, D8,</text>
<text x="302.7" y="41.7">2-D6</text>
<text x="315.5" y="37.5">FEET DIAMETER CHANGE, ADD FLATNESS CALLOUT</text>
<text x="390.9" y="37.5">RD</text>
<text x="404.4" y="37.5">2/6/2019</text>
<text x="224" y="224.3">CONFIDENTIAL</text>
<text x="276.8" y="269">DO NOT SCALE DRAWING</text>
<text x="401.7" y="272.7">SHEET 1 OF 2</text>
</g>
<g font-size="2.2">
<text x="250.1" y="252.7">THIRD ANGLE</text>
<text x="250.4" y="255.3">PROJECTION</text>
</g>
<g font-size="2.1">
<text x="205.4" y="227.9">THIS DOCUMENT AND THE DATA DISCLOSED HEREIN OR</text>
<text x="267.7" y="223">DRAWN</text>
<text x="304.5" y="222.8">DATE</text>
<text x="205.1" y="232.1">DISCLOSED IN WHOLE OR IN PART TO ANYONE WITHOUT</text>
<text x="207.4" y="230">WHEREWITH IS NOT TO BE REPRODUCED, USED, OR</text>
<text x="267.7" y="231.1">CHECKED</text>
<text x="304.5" y="230.8">DATE</text>
<text x="208.5" y="239.6">UNLESS OTHERWISE SPECIFIED</text>
<text x="216.3" y="234.2">THE PERMISSION OF GOOGLE, INC.</text>
<text x="267.9" y="239.2">ENGINEER</text>
<text x="207.5" y="241.7">DIMENSIONS ARE IN MILLIMETERS</text>
<text x="213.4" y="246">TOLERANCES UNLESS</text>
<text x="214.4" y="248.1">OTHERWISE NOTED:</text>
<text x="222.8" y="251.8">X</text>
<text x="227.8" y="251.7">1</text>
<text x="267.9" y="247.1">MATERIAL</text>
<text x="323" y="247.4">TITLE</text>
<text x="219.7" y="256">X.XX</text>
<text x="221" y="253.9">X.X</text>
<text x="227.8" y="256">0.1</text>
<text x="227.8" y="253.8">0.3</text>
<text x="267.9" y="255.1">FINISH</text>
<text x="325.4" y="255">SIZE</text>
<text x="334.4" y="255">PART NUMBER</text>
<text x="407.9" y="255">REV</text>
<text x="216.1" y="258.2">ANGLES</text>
<text x="227.8" y="258.1">.25</text>
<text x="228.3" y="261.8">1.6</text>
<text x="324" y="263.7">SCALE</text>
<text x="334.4" y="263.7">FILE NAME</text>
<text x="408.1" y="263.7">MASS (g):</text>
<text x="203.2" y="264.5">SURFACE ROUGHNESS</text>
<text x="217.3" y="268.6">BREAK SHARP EDGES TO &lt;0.4 MM</text>
<text x="233.2" y="264.5">UNLESS OTHERWISE SPECIFIED</text>
<text x="271.9" y="264.5">INTERPRET DRAWING PER ASME Y14.5-2009</text>
</g>
</svg>
